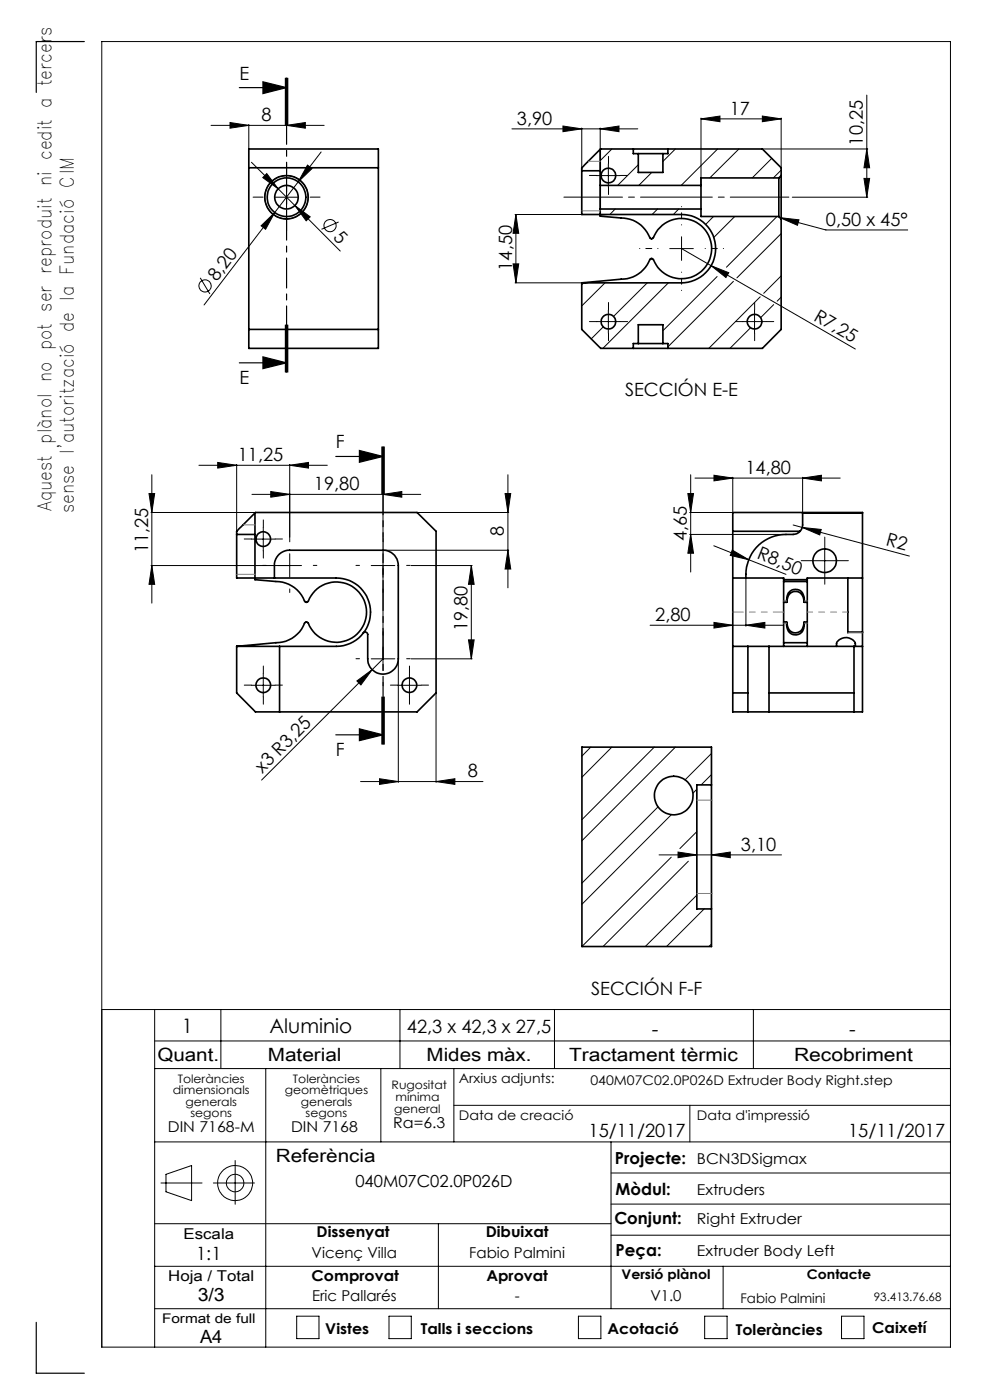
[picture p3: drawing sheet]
<svg xmlns="http://www.w3.org/2000/svg" width="210mm" height="297mm" viewBox="0 0 210 297" stroke-linecap="round" stroke-linejoin="round" font-family="sans-serif">
<g fill="none" stroke="#000" stroke-width=".21">
<path d="M44.8 26.6h24M48.8 26l4 .6-4 .6zM52.8 26.4v5M53.3 34.4l9.2 9.2M55.7 37.7l.9-.9 2.4 3.3zM60.8 39.3v5M60.8 26.6l4-.6v1.2zM63.3 38.6l-5 6.5M65.2 35l1 .8-2.9 2.8zM68.1 32.2l-4.8 6.4M108.6 27.3h26.7M119.4 26.7l4 .6-4 .6z"/>
<path d="M123.4 27.2v8.9M126.5 37.2h5.1M127.3 27.3l4-.6v1.2zM127.3 27.2v16.9M129 34.7v5.1M129.8 31.6l-2.5 2.5M135.4 35l-4.4 4.3M138.3 36.6l-2.8 2.7M143.3 31.6l-2.7 2.7M148.7 25.2l4-.6v1.2zM148.7 25v14.2M148.7 25.2h17"/>
<path d="M152.2 31.6l-7.7 7.7M156.7 31.6l-6.1 6.1M161.7 24.6l4 .6-4 .6zM161.9 31.6h22.2M163.7 33.6l-4.1 4.1M165.7 36.1l-1.7 1.6M165.7 25v10.4M183.3 37.8h1.2l-.6 4zM183.9 31.6l.6 4h-1.2zM183.9 20.2v21.6M42.5 58.9l2 3.5M55.4 47.9l2.9-2.8-2 3.5z"/>
<path d="M58.3 45.1l-15 19.6M58.3 41.8h5M62.5 43.6l3.3 2.4-.9 .8zM62.5 43.6l9.7 9.7M71.8 47.1l-3.6 1.5M108.8 56h1.2l-.6 4zM109.3 45.5h13.9M109.4 45.5v14.5M109.4 45.5l.6 4h-1.2zM130.5 44.3l-1.1 1.2M139.5 44.3l-1.2 1.2M142.1 52.7h5"/>
<path d="M144 44.3l-1.2 1.2M144.6 50.2v5M144.6 52.7l36.8 21.3M150.8 56.4l3.8 1.5-.6 1zM151.3 45.9l-1.6 1.7M152.1 58.7l-11.5 11.5M155.6 59.7l-13.9 13.9M155.9 45.9l-4.5 4.5M164.8 45.9l-10.7 10.8M165.5 46.2l4 .4-.3 1.2zM165.5 46.2l9.7 2.6h17.3M165.7 58.5l-3.7 3.7"/>
<path d="M165.7 49.6l-9.4 9.3M168.1 41.8h16M109.3 60h13.9M123.8 60l-.4 .4M126.5 68.2h5.1M128 69.4l-2.6 2.5M128.3 60l-4.9 4.9M129 65.8v4.9M137.3 60l-7.2 7.1M141.8 60l-13.9 13.9M157.6 68.2h5M159.2 69.5l-4.4 4.4"/>
<path d="M160.1 65.8v4.9M161.3 63l-10.9 10.9M164.1 64.6l-2.7 2.8M165.7 63l-.8 .9M42.2 98.7h27.2M46.2 98.1l4 .6-4 .6zM50.2 98.5v14M61.5 98.7l3.9-.6v1.2zM61.5 98.5v15.5M31.6 104.7h1.2l-.6 4zM32 120h32M32 108.7h22"/>
<path d="M32.2 100.7v27.2M32.2 120l.6 4h-1.2zM53.3 114.4h5M53.4 104.9h35.9M55.8 111.9v5M57.4 104.3l4.1 .6-4.1 .6zM61.5 117.5v4.9M78.7 120h5M81.2 117.5v24.8M81.2 104.9l4-.6v1.2zM81.2 104.7v9.3M81.5 116.7h26.4"/>
<path d="M87.2 120h13M88.7 108.7h19.2M100 120l.6 4h-1.2zM100 120v19.8M107.1 104.7h1.2l-.6 4zM107.7 100.7v24M107.7 116.7l.6 4h-1.2zM145.9 104.7h1.2l-.6 4zM146.3 108.7h8.9M146.3 113.4h20.2M146.5 113.4l.6 4h-1.2zM146.5 100.7v20.7"/>
<path d="M147.4 101.4h30.8M151.4 115.8l7.4 2.9M151.4 100.8l4 .6-4 .6zM155.3 116.7l3.5 2-3.9-.9zM155.4 101.2v7.3M158.8 118.7l7.9 3.1M168.2 111.4l2 .5M170.2 111.9l4 .4-.3 1.2zM170.2 111.9l22.7 6.1M170.3 101.4l3.9-.6v1.2zM170.3 101.2v7.4M172.4 119h5"/>
<path d="M174.9 116.4v5.1M78.7 139.8h5M81.2 139.8l-25.7 25.7M84.5 140v26M87.2 139.8h13M99.4 135.7h1.2l-.6 4.1zM137.9 132.6h28.3M151.4 132l4 .6-4 .6zM158.2 122.8v10.1M158.2 132.6l4-.6v1.2zM53.3 145.4h5M55.8 142.9v4.9"/>
<path d="M75.7 144.5l3.3-2.4-2.4 3.2zM84.3 145.4h5M86.9 142.9v4.9M92.5 147.2v18.8M125.3 158.5l-1.9 1.9M129.8 158.5l-6.4 6.4M138.8 158.5l-15.4 15.4M143.3 158.5l-19.9 19.9M150.9 159.8l-5.6 5.6M76.5 165.8h25.9M80.5 165.2l4 .6-4 .6zM92.5 165.8l4-.6v1.2z"/>
<path d="M139.6 171.2l-16.2 16.2M142.4 172.8l-19 19M147.8 176.4l-3.6 3.6M147.8 167.4l-.8 .9M150.9 164.3l-2.2 2.2M139.8 181.4h26M142.4 181.9l-19 18.9M143.8 180.8l4 .6-4 .6zM146 182.7l-18.1 18.1M147.8 189.9l-10.9 10.9M149.4 192.8l-8 8M150.9 181.4l4-.6v1.2z"/>
<path d="M21.6 214.2h180M32.8 214.2v71.6M46.8 214.2v12.5M84.8 214.2v12.5M117.6 214.2v12.5M150.9 200.3l-.5 .5M159.8 214.2v12.5M32.8 220.8h168.8M32.8 226.7h168.8M56.4 226.7v59.1M80.8 226.7v15.5M96.3 226.7v15.5"/>
<path d="M96.3 234.5h105.3M146.3 234.5v7.7M32.8 259.6h96.8M32.8 242.2h168.8M34.1 251h8.8M35.2 249.1l5.4-1.8v7.4l-5.4-1.9zM45.3 251h8.7M49.9 246.2v9.3M93 259.6v18M129.6 242.2v35.4M129.6 255.4h72M129.6 248.8h72"/>
<path d="M32.8 277.6h168.8M32.8 268.6h168.8M62.9 279.2h4.8v4.8h-4.8zM82.5 279.2h4.7v4.8h-4.7zM122.7 279.2h4.8v4.8h-4.8zM129.6 262h72M149.5 279.2h4.7v4.8h-4.7zM153.4 268.6v9M178.5 279.2h4.8v4.8h-4.8zM21.6 285.8h180v-277h-180v277"/>
<circle cx="60.8" cy="41.8" r="4.6"/>
<circle cx="70" cy="47.9" r="1.29"/>
<circle cx="43.5" cy="60.7" r="1.3"/>
<circle cx="49.9" cy="251" r="3.7"/>
<circle cx="49.9" cy="251" r="1.86"/>
</g>
<g fill="none" stroke="#000" stroke-width=".25">
<path d="M17.9 8.8h-10.2v10.8M50.8 18.6h10M55.8 17.4l5 1.2-5 1.3zM60.5 16.6v10M60.8 16.6v10M61 16.6v10M50.8 77h10M55.8 75.7l5 1.3-5 1.2zM60.5 68.9v10M60.8 68.9v10M61 68.9v10zM71.2 96.8h10"/>
<path d="M76.2 95.6l5 1.2-5 1.3zM81 94.8v10M81.3 94.8v10M81.5 94.8v10M71.2 155.9h10M76.2 154.6l5 1.3-5 1.2zM81 147.9v10M81.3 147.9v10M81.5 147.9v10M7.7 280.5v10.8h10.2"/>
</g>
<g fill="none" stroke="#000" stroke-width=".21" stroke-dasharray="15.2 1.3 1.3 1.3">
<path d="M60.8 36.8v-2.1M126.6 37.2h-1.6M129.1 34.7v-1.5M129.1 39.7v1.6M131.6 37.2h1.5M55.8 41.8h-2.1M60.8 46.8v2.1M65.8 41.8h2.1M126.6 68.2h-1.6M129.1 65.7v-1.5M129.1 70.7v1.6M131.6 68.2h1.5"/>
<path d="M157.6 68.2h-1.6M160.1 65.7v-1.5M160.1 70.7v1.6M162.6 68.2h1.5M53.4 114.3h-1.6M55.9 111.8v-1.5M55.9 116.8v1.6M56.5 119.9h-.8M58.4 114.3h1.5M61.5 114.9v-.7M66.5 119.9h.7M76.3 119.9h-.8"/>
<path d="M81.3 114.9v-.7M86.3 119.9h.7M172.5 118.9h-2.5M175 116.4v-2.5M177.5 118.9h2.5M61.5 124.9v.8M76.3 139.7h-.8M81.3 134.7v-.7M81.3 124.9v.8M86.3 139.7h.7M175 121.4v2.5M53.4 145.3h-1.6"/>
<path d="M55.9 142.8v-1.5M55.9 147.8v1.6M58.4 145.3h1.5M81.3 144.7v.8M84.4 145.3h-1.6M86.9 142.8v-1.5M86.9 147.8v1.6M89.4 145.3h1.5"/>
</g>
<path d="M139.6 52.7h-3.9M144.6 47.7v-3.9M144.6 57.7v3.9M149.6 52.7h3.9" fill="none" stroke="#000" stroke-width=".21" stroke-dasharray="15.2 1.3 1.3 1.3" stroke-dashoffset="15.2"/>
<path d="M167.3 41.8h-47.7" fill="none" stroke="#000" stroke-width=".21" stroke-dasharray="15.2 1.3 1.3 1.3" stroke-dashoffset="2.8"/>
<path d="M60.8 16.6v62.3" fill="none" stroke="#000" stroke-width=".25" stroke-dasharray="6.3 1.3 1.3 1.3" stroke-dashoffset="2.5"/>
<path d="M81.3 94.8v63.1" fill="none" stroke="#000" stroke-width=".25" stroke-dasharray="6.3 1.3 1.3 1.3" stroke-dashoffset="2.1"/>
<g fill="#000">
<path d="M150.8 56.4l3.8 1.5-.6 1zM155.3 116.7l3.5 2-3.9-.9zM170.2 111.9l4 .4-.3 1.2zM75.7 144.5l3.3-2.4-2.4 3.2z"/>
<path d="M55.8 17.4l5 1.2-5 1.3zM55.8 75.7l5 1.3-5 1.2z"/>
<path d="M48.8 26l4 .6-4 .6zM60.8 26.6l4-.6v1.2z"/>
<path d="M65.2 35l-1.9 3.6 2.9-2.8zM55.4 47.9l.9 .7 2-3.5z"/>
<path d="M127.3 27.3l4-.6v1.2zM119.4 26.7l4 .6-4 .6zM150.9 181.4l4-.6v1.2zM143.8 180.8l4 .6-4 .6z"/>
<path d="M161.7 24.6l4 .6-4 .6zM148.7 25.2l4-.6v1.2zM81.2 104.9l4-.6v1.2zM57.4 104.3l4.1 .6-4.1 .6z"/>
<path d="M55.7 37.7l3.3 2.4-2.4-3.3zM62.5 43.6l2.4 3.2 .9-.8z"/>
<path d="M109.4 45.5l.6 4h-1.2zM108.8 56h1.2l-.6 4zM31.6 104.7h1.2l-.6 4zM32.2 120l.6 4h-1.2z"/>
<path d="M165.5 46.2l4 .4-.3 1.2zM46.2 98.1l4 .6-4 .6zM61.5 98.7l3.9-.6v1.2z"/>
<path d="M76.2 95.6l5 1.2-5 1.3zM76.2 154.6l5 1.3-5 1.2z"/>
<path d="M107.7 116.7l.6 4h-1.2zM107.1 104.7h1.2l-.6 4z"/>
<path d="M146.5 113.4l.6 4h-1.2zM145.9 104.7h1.2l-.6 4zM183.3 37.8h1.2l-.6 4zM183.9 31.6l.6 4h-1.2zM99.4 135.7h1.2l-.6 4.1zM100 120l.6 4h-1.2z"/>
<path d="M151.4 100.8l4 .6-4 .6zM170.3 101.4l3.9-.6v1.2z"/>
<path d="M151.4 132l4 .6-4 .6zM158.2 132.6l4-.6v1.2z"/>
<path d="M80.5 165.2l4 .6-4 .6zM92.5 165.8l4-.6v1.2z"/>
</g>
<g fill="none" stroke="#000" stroke-width=".35">
<path d="M52.8 31.6h27.5v42.3h-27.5zM52.8 35.6h27.5M123.4 36.2v9.3h21.2a7.2 7.2 0 0 1 7.2 7.3 7.2 7.2 0 0 1-7.2 7.2h-21.2M123.4 36.2h3.9M127.3 39.3v5M127.3 31.7l-3.9 3.9v.6M127.3 31.7v7.6M127.3 39.3h21.4M134.3 31.6h7.4M134.3 31.6l-7 .1M134.3 31.6v1h1.1M135.4 32.6h5.2"/>
<path d="M135.4 32.6v4h5.2v-4M141.7 31.6h20l4 4v1.6M141.7 31.6v1h-1.1M148.7 39.3v5M165.2 37.7v8.2M165.2 37.7h-16.5v1.6M165.7 37.2v9.3M165.7 37.2l-.5 .5M127.3 44.3v1.6l4.5 .3a6.8 6.8 0 0 1 6.2 4.4l.2 .1M127.3 44.3h21.4M138.2 54.9h-.2a6.9 6.9 0 0 1-6.2 4.3l-8.4 .8M138.2 50.7h.1"/>
<path d="M138.2 54.9h.1M138.2 50.7l.3-.1a6.4 6.4 0 0 1 9.9-3 6.4 6.4 0 0 1 0 10.3 6.4 6.4 0 0 1-9.9-3h-.3M148.7 44.3v1.6h16.5M165.2 45.9l.5 .6M165.7 46.5v23.4l-4 4h-20M52.8 69.9h27.5M123.4 60v9.9l4 4h6.9M134.3 73.9h7.4M135.4 72.9h5.2M135.4 72.9h-1.1v1M135.4 72.9v-4h5.2v4M140.6 72.9h1.1v1"/>
<path d="M50.2 113.4v9.2h21.1a7.2 7.2 0 0 1 6.5 4.1 7.2 7.2 0 0 1-.7 7.6M50.2 113.4v-.7l4-4h34.3l4 4v34.3l-4 4h-34.3l-4-4v-9.9M50.2 113.4h3.9M54.1 108.8v14.2l4.4 .4a7 7 0 0 1 6.3 4.3h.4a6.4 6.4 0 0 1 8.4-3.8 6.4 6.4 0 0 1 3.5 8.5 6.4 6.4 0 0 1-8.7 3.1 8.7 8.7 0 0 1-3.2-3.5l-.5 .1a6.6 6.6 0 0 1-6.2 4.2l-8.3 .8M155.4 112.7h14.3M169.7 112.7a1.99 1.99 0 0 1-1.5 .7 8.7 8.7 0 0 0-9.9 7.7l-.1 1.5M183 108.8h-12.7l-.1 2.9-.5 1M58.2 122.6v-2.6a3.2 3.2 0 0 1 3.3-3.3h19.7a3.2 3.2 0 0 1 3.3 3.3v19.8a3.2 3.2 0 0 1-3.3 3.2 3.2 3.2 0 0 1-3.2-3.2v-5.2a.53 .53 0 0 0-.4-.5 .53 .53 0 0 0-.5 .2M59.3 137.1v13.9M77.1 134.3a7.2 7.2 0 0 1-5.8 2.8h-21.1M155.4 122.6v14.5M155.4 122.6h10.8v.8"/>
<path d="M155.4 122.6v-13.9h27.6v25.4M155.4 137.1v13.9h27.6v-13.9M155.4 137.1h27.6M158.6 137.1v13.9M163.1 137.1v13.9M166.2 132v4.3M166.2 123.4v4.4M166.2 127.8v4.2M166.2 136.3h5M166.2 136.3v.8M166.2 123h5M166.2 123.4h5"/>
<path d="M166.2 132h.6M166.2 127.8h.6M166.8 132a2.25 2.25 0 0 0 2.1 2.7 2.24 2.24 0 0 0 1.7-2.7M166.8 127.8a2.55 2.55 0 0 1 1.3-2.7 1.89 1.89 0 0 1 2.5 2.2v.5M166.8 132h.1a1.87 1.87 0 0 0 1 2 1.87 1.87 0 0 0 2.1-.3l.6-1.7h.6M166.8 127.8a2.5 2.5 0 0 1 1.5-2.3 2.01 2.01 0 0 1 2.3 2.3M170.6 127.8h.6M171.2 132v4.3M171.2 123.4v4.4M171.2 127.8v4.2M171.2 136.3v.8M177.4 137.1v-.1a1.32 1.32 0 0 1 1.2-1.6 1.93 1.93 0 0 1 2.8 1.4v.3"/>
<path d="M179.8 122.6v11.7M179.8 134.1h3.2M181.2 137.1v13.9M183 134.1v3M183 122.6h-11.8v.8M155.4 147h3.2M163.1 147h18.1M150.9 166.5v26.3M150.9 166.5h-3.1v26.3h3.1M150.9 166.5v-8h-27.5v42.3h27.5v-8"/>
<circle cx="129.1" cy="37.2" r="1.55"/>
<circle cx="60.8" cy="41.9" r="4.6"/>
<circle cx="60.8" cy="41.8" r="2.5"/>
<circle cx="60.8" cy="41.8" r="4.1"/>
<circle cx="129.1" cy="68.2" r="1.55"/>
<circle cx="160.1" cy="68.2" r="1.55"/>
<circle cx="55.8" cy="114.4" r="1.55"/>
<circle cx="174.9" cy="119" r="2.51"/>
<circle cx="55.8" cy="145.4" r="1.55"/>
<circle cx="86.9" cy="145.4" r="1.55"/>
<circle cx="142.9" cy="168.8" r="4.1"/>
</g>
<path d="M127.3 34.2h-2.5M127.3 44.7h-3.9M54.1 111.3h-2.5M54.1 121.8h-3.9M166.3 132.2h.6M166.9 127.5h-.6M170.6 132.2h.7M171.3 127.5h-.7M179.9 134.3h3.1M147.8 169.7h3.1M147.8 189.5h3.1" fill="none" stroke="#808080" stroke-width=".21" stroke-dasharray="6.3 1.3 1.3 1.3 1.3 1.3"/>
<path d="M155.5 129.8h10.8" fill="none" stroke="#808080" stroke-width=".21" stroke-dasharray="6.3 1.3 1.3 1.3 1.3 1.3" stroke-dashoffset="4.1"/>
<path d="M179.9 129.8h-8.6" fill="none" stroke="#808080" stroke-width=".21" stroke-dasharray="6.3 1.3 1.3 1.3 1.3 1.3" stroke-dashoffset="5.2"/>
<g font-size="4.2">
<text x="38.6" y="219">1</text>
<text x="57.2" y="219.2">Aluminio</text>
<text x="138.3" y="219.7">-</text>
<text x="180.1" y="219.7">-</text>
</g>
<g font-size="4">
<text x="10.9" y="108.4" transform="rotate(-90 10.9 108.4)">Aquest plànol no pot ser reproduit ni cedit a tercers</text>
<text x="15.6" y="108.9" transform="rotate(-90 15.6 108.9)">sense l'autorització de la Fundació CIM</text>
</g>
<g font-size="3.9">
<text x="50.8" y="16.9">E</text>
<text x="55.5" y="25.7">8</text>
<text x="109.7" y="26.5">3,90</text>
<text x="154.8" y="24.4">17</text>
<text x="183" y="30.9" transform="rotate(-90 183 30.9)">10,25</text>
<text x="175.2" y="47.9">0,50 x 45°</text>
<text x="70.5" y="50.4" transform="rotate(45 70.5 50.4)">5</text>
<text x="46" y="59.8" transform="rotate(-53 46 59.8)">8,20</text>
<text x="108.6" y="57.4" transform="rotate(-90 108.6 57.4)">14,50</text>
<text x="172.4" y="67.8" transform="rotate(30 172.4 67.8)">R7,25</text>
<text x="50.8" y="81.6">E</text>
<text x="132.6" y="84.1">SECCIÓN E-E</text>
<text x="71.3" y="95.1">F</text>
<text x="50.4" y="97.9">11,25</text>
<text x="158.1" y="100.6">14,80</text>
<text x="66.6" y="104">19,80</text>
<text x="106.9" y="113.7" transform="rotate(-90 106.9 113.7)">8</text>
<text x="31.4" y="117.4" transform="rotate(-90 31.4 117.4)">11,25</text>
<text x="145.7" y="114.8" transform="rotate(-90 145.7 114.8)">4,65</text>
<text x="160.4" y="118.4" transform="rotate(22 160.4 118.4)">R8,50</text>
<text x="187.7" y="115.7" transform="rotate(15 187.7 115.7)">R2</text>
<text x="139" y="131.8">2,80</text>
<text x="99.1" y="133.9" transform="rotate(-90 99.1 133.9)">19,80</text>
<text x="71.3" y="160.5">F</text>
<text x="55.7" y="164.1" transform="rotate(-45 55.7 164.1)">x3 R3,25</text>
<text x="99.2" y="164.9">8</text>
<text x="157.2" y="180.5">3,10</text>
<text x="125.4" y="211">SECCIÓN F-F</text>
<text x="86.3" y="219.2">42,3 x 42,3 x 27,5</text>
<text x="33.4" y="225">Quant.</text>
<text x="56.8" y="225">Material</text>
<text x="90.5" y="225">Mides màx.</text>
<text x="120.7" y="225">Tractament tèrmic</text>
<text x="168.4" y="225">Recobriment</text>
<text x="124.8" y="241.3">15/11/2017</text>
<text x="179.9" y="241.3">15/11/2017</text>
<text x="58.5" y="246.5">Referència</text>
<text x="41.6" y="267.2">1:1</text>
<text x="41.9" y="276.1">3/3</text>
<text x="42.4" y="284.9">A4</text>
</g>
<g font-size="3.5">
<text x="75.4" y="251.9">040M07C02.0P026D</text>
<text x="130.5" y="246.8">Projecte:</text>
<text x="130.6" y="253.4">Mòdul:</text>
<text x="130.3" y="259.8">Conjunt:</text>
<text x="130.6" y="266.4">Peça:</text>
</g>
<g font-size="3.2">
<text x="83.4" y="239.3">Ra=6.3</text>
<text x="35.6" y="240.1">DIN 7168-M</text>
<text x="61.7" y="240.1">DIN 7168</text>
<text x="147.8" y="246.8">BCN3DSigmax</text>
<text x="147.8" y="253.4">Extruders</text>
<text x="38.9" y="262.9">Escala</text>
<text x="67.2" y="262.5">Dissenyat</text>
<text x="103" y="262.5">Dibuixat</text>
<text x="147.8" y="259.8">Right Extruder</text>
<text x="66.1" y="266.8">Vicenç Villa</text>
<text x="99.5" y="266.8">Fabio Palmini</text>
<text x="147.8" y="266.4">Extruder Body Left</text>
<text x="35.7" y="271.7">Hoja / Total</text>
<text x="66.1" y="271.7">Comprovat</text>
<text x="103.2" y="271.7">Aprovat</text>
<text x="66.2" y="276.1">Eric Pallarés</text>
<text x="109.2" y="276.1">-</text>
<text x="138" y="276.1">V1.0</text>
<text x="69" y="283.1">Vistes</text>
<text x="89.3" y="283.1">Talls i seccions</text>
<text x="128.8" y="283.1">Acotació</text>
<text x="156.1" y="283.2">Toleràncies</text>
<text x="185" y="282.8">Caixetí</text>
</g>
<g font-size="2.8">
<text x="97.3" y="229.6">Arxius adjunts:</text>
<text x="125.2" y="230.2">040M07C02.0P026D Extruder Body Right.step</text>
<text x="97.3" y="237.7">Data de creació</text>
<text x="147.8" y="237.7">Data d'impressió</text>
<text x="131.8" y="271.4">Versió plànol</text>
<text x="171.2" y="271.4">Contacte</text>
<text x="34.4" y="280.7">Format de full</text>
<text x="157.1" y="276.3">Fabio Palmini</text>
</g>
<g font-size="2.5">
<text x="36.7" y="232.1">dimensionals</text>
<text x="37.7" y="229.6">Toleràncies</text>
<text x="60.4" y="232.1">geomètriques</text>
<text x="62.1" y="229.6">Toleràncies</text>
<text x="83.1" y="231">Rugositat</text>
<text x="83.9" y="233.5">mínima</text>
<text x="39.4" y="234.6">generals</text>
<text x="40.4" y="237.1">segons</text>
<text x="63.8" y="234.6">generals</text>
<text x="64.8" y="237.1">segons</text>
<text x="83.6" y="236.2">general</text>
<text x="185.4" y="276.1">93.413.76.68</text>
</g>
</svg>
